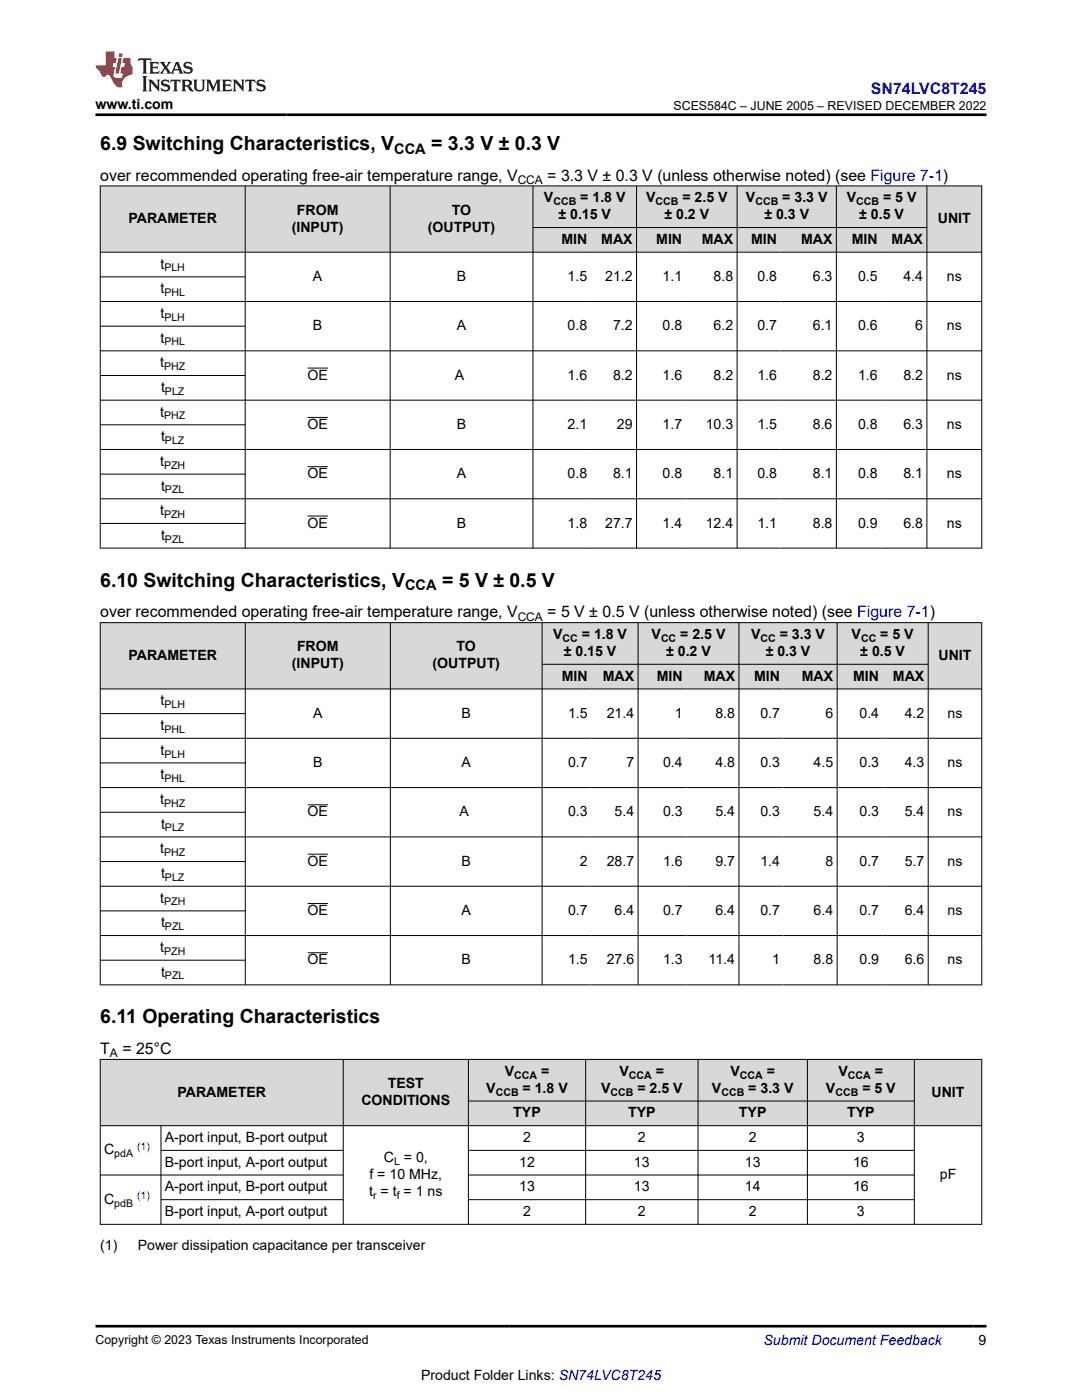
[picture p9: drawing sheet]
<svg xmlns="http://www.w3.org/2000/svg" width="216mm" height="279mm" viewBox="0 0 216 279" stroke-linecap="round" stroke-linejoin="round" font-family="sans-serif">
<g fill="#d8d8d8">
<path d="M20 37.1h175.9v8.3h-175.9z" fill-rule="evenodd"/>
<path d="M20.1 37.2h28.8v13.1h-28.8z" fill-rule="evenodd"/>
<path d="M49 37.2h28.8v13.1h-28.8z" fill-rule="evenodd"/>
<path d="M77.9 37.2h28.4v13.1h-28.4z" fill-rule="evenodd"/>
<path d="M106.4 37.2h20.6v8.1h-20.6z" fill-rule="evenodd"/>
<path d="M127.1 37.2h19.9v8.1h-19.9z" fill-rule="evenodd"/>
<path d="M147.1 37.2h19.7v8.1h-19.7z" fill-rule="evenodd"/>
<path d="M166.9 37.2h18v8.1h-18z" fill-rule="evenodd"/>
<path d="M185 37.2h10.8v13.1h-10.8z" fill-rule="evenodd"/>
<path d="M106.4 45.5h11.5v4.8h-11.5z" fill-rule="evenodd"/>
<path d="M117.9 45.5h9.1v4.8h-9.1z" fill-rule="evenodd"/>
<path d="M127.1 45.5h9.7v4.8h-9.7z" fill-rule="evenodd"/>
<path d="M136.8 45.5h10.2v4.8h-10.2z" fill-rule="evenodd"/>
<path d="M147.1 45.5h8.7v4.8h-8.7z" fill-rule="evenodd"/>
<path d="M155.8 45.5h11v4.8h-11z" fill-rule="evenodd"/>
<path d="M166.9 45.5h8.9v4.8h-8.9z" fill-rule="evenodd"/>
<path d="M175.8 45.5h9.1v4.8h-9.1z" fill-rule="evenodd"/>
</g>
<g fill="none" stroke="#000" stroke-width=".2">
<path d="M19.9 37.1h176.1M20 37v72.4M48.9 37v72.4M77.9 37v72.4M106.3 37v72.4M127 37v72.4M147.1 37v72.4M166.9 37v72.4M185 37v72.4M195.9 37v72.4M19.9 50.3h176.1M19.9 55.3h29.1"/>
<path d="M106.3 45.4h78.7M19.9 65.1h29.1M19.9 74.9h29.1M19.9 79.9h176.1M61.3 73.5h4.1M196 60.2h-176.1M196 70h-176.1M19.9 84.8h29.1M19.9 94.6h29.1M61.3 83.3h4.1M61.3 93.1h4.1M196 89.7h-176.1"/>
<path d="M196 99.5h-176.1M19.9 104.5h29.1M19.9 109.4h176.1M61.3 103h4.1"/>
</g>
<g fill="#d8d8d8">
<path d="M20 124.3h175.9v8.3h-175.9z" fill-rule="evenodd"/>
<path d="M20.1 124.3h28.8v13.1h-28.8z" fill-rule="evenodd"/>
<path d="M49 124.3h28.8v13.1h-28.8z" fill-rule="evenodd"/>
<path d="M78 124.3h30.1v13.1h-30.1z" fill-rule="evenodd"/>
<path d="M108.2 124.3h19.1v8.2h-19.1z" fill-rule="evenodd"/>
<path d="M127.4 124.3h20v8.2h-20z" fill-rule="evenodd"/>
<path d="M147.5 124.3h19.5v8.2h-19.5z" fill-rule="evenodd"/>
<path d="M167.1 124.3h18.1v8.2h-18.1z" fill-rule="evenodd"/>
<path d="M185.3 124.3h10.5v13.1h-10.5z" fill-rule="evenodd"/>
<path d="M108.2 132.6h9.8v4.8h-9.8z" fill-rule="evenodd"/>
<path d="M118 132.6h9.3v4.8h-9.3z" fill-rule="evenodd"/>
<path d="M127.4 132.6h9.5v4.8h-9.5z" fill-rule="evenodd"/>
<path d="M136.9 132.6h10.5v4.8h-10.5z" fill-rule="evenodd"/>
<path d="M147.5 132.6h8.9v4.8h-8.9z" fill-rule="evenodd"/>
<path d="M156.4 132.6h10.6v4.8h-10.6z" fill-rule="evenodd"/>
<path d="M167.1 132.6h9v4.8h-9z" fill-rule="evenodd"/>
<path d="M176.1 132.6h9.1v4.8h-9.1z" fill-rule="evenodd"/>
</g>
<g fill="none" stroke="#000" stroke-width=".2">
<path d="M19.9 124.3h176.1M19.9 137.5h176.1M20 124.2v72.4M48.9 124.2v72.4M77.9 124.2v72.4M108.2 124.2v72.4M108.2 132.6h77.1M127.3 124.2v72.4M147.4 124.2v72.4M167 124.2v72.4M185.2 124.2v72.4M195.9 124.2v72.4"/>
<path d="M19.9 142.4h29.1M19.9 147.3h176.1M19.9 152.3h29.1M196 157.2h-176.1M19.9 162.1h29.1M19.9 171.9h29.1M61.4 160.6h4.1M61.4 170.5h4.1M196 167h-176.1M196 176.9h-176.1M19.9 181.8h29.1M19.9 186.7h176.1"/>
<path d="M19.9 191.6h29.1M19.9 196.6h176.1M61.4 180.3h4.1M61.4 190.1h4.1"/>
</g>
<g fill="#d8d8d8">
<path d="M20 211.4h175.9v8.3h-175.9z" fill-rule="evenodd"/>
<path d="M20.1 211.5h48.3v13.1h-48.3z" fill-rule="evenodd"/>
<path d="M68.6 211.5h24.8v13.1h-24.8z" fill-rule="evenodd"/>
<path d="M93.5 211.5h23.3v8.2h-23.3z" fill-rule="evenodd"/>
<path d="M116.9 211.5h22.3v8.2h-22.3z" fill-rule="evenodd"/>
<path d="M139.3 211.5h21.7v8.2h-21.7z" fill-rule="evenodd"/>
<path d="M161.2 211.5h21.2v8.2h-21.2z" fill-rule="evenodd"/>
<path d="M182.5 211.5h13.3v13.1h-13.3z" fill-rule="evenodd"/>
<path d="M93.5 219.8h23.3v4.8h-23.3z" fill-rule="evenodd"/>
<path d="M116.9 219.8h22.3v4.8h-22.3z" fill-rule="evenodd"/>
<path d="M139.3 219.8h21.7v4.8h-21.7z" fill-rule="evenodd"/>
<path d="M161.2 219.8h21.2v4.8h-21.2z" fill-rule="evenodd"/>
</g>
<g fill="none" stroke="#000" stroke-width=".2">
<path d="M19.9 211.4h176.1M20 211.4v33M68.5 211.4v33M93.5 211.4v33M93.5 219.7h89M116.9 211.4v33M139.3 211.4v33M161.1 211.4v33M182.4 211.4v33M195.9 211.4v33M19.9 224.7h176.1M32.1 224.7v19.7"/>
<path d="M32.1 229.6h36.5M32.1 239.4h36.5M68.6 234.5h-48.7M93.5 234.5h89M93.5 229.6h89M93.5 239.4h89M19.9 244.3h176.1"/>
</g>
<path d="M27.7 11.6l-.2 .6 .5-.2h.6v.1v2.2l-.2 .4h1l-.2-.4v-2.2v-.1h.5l.5 .2-.1-.6zM29.8 12.4l.2 .3v1.6l-.2 .4h1.9l.1-.6a1.08 1.08 0 0 1-1.3 .2v-.7h.6l.4 .2v-.7l-.4 .2h-.6v-.5l.2-.2a1 1 0 0 1 1 .3l-.1-.5zM31.8 12.4l1 1.1-1 1.2h.9l-.2-.2 .4-.8 .5 .8-.2 .2h1.6l-.2-.2 .1-.5h1l.1 .5-.1 .2h.9l-.2-.4-.8-1.9h-.5l-1 2.1-.8-1.1 .9-1h-.8l.2 .2-.5 .6-.3-.6 .1-.2zM35.2 12.8l.4 1h-.8zM36.8 12.5a.65 .65 0 0 0-.2 .7 .65 .65 0 0 0 .6 .5l.7 .1 .1 .3a.79 .79 0 0 1-.7 .4 .79 .79 0 0 1-.7-.5l.1 .7 .2-.1a.93 .93 0 0 0 1.1 0 .93 .93 0 0 0 .4-.9 1.46 1.46 0 0 0-1.2-.6l-.1-.3a1.09 1.09 0 0 1 1.2 .2l-.2-.6-.1 .1-.6-.2zM28.4 15.2l.2 .4v2.2l-.2 .4h1l-.2-.4v-2.2l.2-.4zM29.6 15.9l.2 .4v1.5l-.2 .4h.8l-.3-.4v-1.3l1.7 1.8v-2l.2-.4h-.8l.2 .2 .1 1.1-1.2-1.3zM32.3 16a.65 .65 0 0 0-.2 .8 .65 .65 0 0 0 .7 .4l.6 .2 .1 .2a.79 .79 0 0 1-.7 .4 .79 .79 0 0 1-.7-.5l.1 .7 .2-.1a.93 .93 0 0 0 1.1 .1 .93 .93 0 0 0 .4-1 1.46 1.46 0 0 0-1.2-.5l-.1-.4a1.09 1.09 0 0 1 1.2 .2l-.2-.6-.1 .1-.6-.1zM34.1 15.9l-.1 .6a.63 .63 0 0 1 .7-.3l.1 1.6-.3 .4h1l-.2-.4v-1.6a.66 .66 0 0 1 .8 .3l-.1-.6zM36.2 15.9l.2 .4v1.5l-.2 .4h.9l-.2-.2v-.7h.5l.1 .2a.79 .79 0 0 0 1.2 .6l-1-.9a.61 .61 0 0 0 .6-.6 .61 .61 0 0 0-.5-.7zM36.9 16.2h.2a.47 .47 0 0 1 .5 .1 .47 .47 0 0 1 .1 .5l-.2 .1-.6 .1zM38.5 15.9l.2 .2a2.27 2.27 0 0 0 .4 2 1.04 1.04 0 0 0 1.7-.7v-1.3l.2-.2h-.8l.2 .4v1.1a.6 .6 0 0 1-.6 .6 .6 .6 0 0 1-.6-.6v-1.1l.3-.4zM41.1 15.9l.2 .4v1.5l-.2 .4h.7l-.2-.4v-1.4l.9 1.9 .8-1.9v1.4l-.2 .4h1l-.3-.4v-1.5l.3-.4h-.8l-.7 1.5-.7-1.5zM44.3 15.9l.2 .4v1.5l-.2 .4h1.9l.1-.6a1.09 1.09 0 0 1-1.3 .2v-.7h.6l.4 .2v-.6l-.4 .2h-.6v-.6l.2-.1a1.01 1.01 0 0 1 1 .3l-.1-.6zM46.4 15.9l.3 .4v1.5l-.3 .4h.8l-.2-.4v-1.3l1.6 1.8v-2l.2-.4h-.7l.2 .2v1.1l-1.2-1.3zM49 15.9l-.1 .6a.63 .63 0 0 1 .8-.3v1.6l-.3 .4h1l-.2-.4v-1.6a.66 .66 0 0 1 .8 .3l-.1-.6zM51.4 16a.65 .65 0 0 0-.2 .8 .65 .65 0 0 0 .6 .4l.6 .2 .2 .2a.79 .79 0 0 1-.8 .4 .79 .79 0 0 1-.6-.5l.1 .7 .2-.1a.93 .93 0 0 0 1 .1 .93 .93 0 0 0 .5-1 1.46 1.46 0 0 0-1.3-.5l-.1-.4a1.09 1.09 0 0 1 1.3 .2l-.2-.6-.2 .1-.5-.1z" fill="#231f20"/>
<path d="M21.1 10.3v2.7h-2.1l.1 .4 .9 1a.95 .95 0 0 0 .9 .9 .59 .59 0 0 1 .6-.4 .59 .59 0 0 1 .5 .3l.4 .8a1.59 1.59 0 0 0 2.1 1.4 1.61 1.61 0 0 1 1-2.3l1-.3-.1-1.5a1.59 1.59 0 0 1-.4-1.7h-1.4l-.2 .9h.5l-.1 .9h-.5l-.2 .9v.3l.4 .1-.2 .9h-.6a.73 .73 0 0 1-1.1-.7l.3-1.5h-.5l.2-.9h.5l.2-.9h-.5v-1.3zM23.6 11.6l-.6 3.1h.7l.6-3.1zM23.8 10.7l-.1 .6h.7l.1-.6z" fill="#ed1c24"/>
<path d="M19 22.9h177.8M19 264.7h177.8" fill="none" stroke="#000" stroke-width=".53"/>
<g font-size="3.9">
<text x="20" y="29.9">6.9 Switching Characteristics, V</text>
<text x="86" y="29.9">= 3.3 V ± 0.3 V</text>
<text x="20" y="117.1">6.10 Switching Characteristics, V</text>
<text x="88.2" y="117.1">= 5 V ± 0.5 V</text>
<text x="20" y="204.2">6.11 Operating Characteristics</text>
</g>
<text font-size="3.2" fill="#00f" x="173.8" y="18.7">SN74LVC8T245</text>
<g font-size="3.2">
<text x="20" y="36.1">over recommended operating free-air temperature range, V</text>
<text x="109.2" y="36.1">= 3.3 V ± 0.3 V (unless otherwise noted) (see Figure 7-1)</text>
<text x="20" y="123.2">over recommended operating free-air temperature range, V</text>
<text x="109.2" y="123.2">= 5 V ± 0.5 V (unless otherwise noted) (see Figure 7-1)</text>
<text x="20" y="210.4">T</text>
<text x="24.4" y="210.4">= 25°C</text>
</g>
<g font-size="2.9">
<text x="78.7" y="30.7">CCA</text>
<text x="80.8" y="117.8">CCA</text>
</g>
<g font-size="2.8">
<text x="19" y="21.8">www.ti.com</text>
<text x="108.5" y="40.4">V</text>
<text x="115.8" y="40.4">= 1.8 V</text>
<text x="128.9" y="40.4">V</text>
<text x="136.2" y="40.4">= 2.5 V</text>
<text x="148.8" y="40.4">V</text>
<text x="156.1" y="40.4">= 3.3 V</text>
<text x="169" y="40.4">V</text>
<text x="176.2" y="40.4">= 5 V</text>
<text x="25.6" y="44.5">PARAMETER</text>
<text x="58.2" y="46.2">(INPUT)</text>
<text x="59.2" y="42.8">FROM</text>
<text x="85.4" y="46.2">(OUTPUT)</text>
<text x="90.2" y="42.8">TO</text>
<text x="111.4" y="43.8">± 0.15 V</text>
<text x="132.6" y="43.8">± 0.2 V</text>
<text x="152.5" y="43.8">± 0.3 V</text>
<text x="171.5" y="43.8">± 0.5 V</text>
<text x="187.1" y="44.5">UNIT</text>
<text x="32" y="53.6">t</text>
<text x="112" y="48.7">MIN</text>
<text x="120" y="48.7">MAX</text>
<text x="131" y="48.7">MIN</text>
<text x="140" y="48.7">MAX</text>
<text x="149.9" y="48.7">MIN</text>
<text x="159.8" y="48.7">MAX</text>
<text x="170" y="48.7">MIN</text>
<text x="177.9" y="48.7">MAX</text>
<text x="32" y="58.5">t</text>
<text x="62.4" y="56.1">A</text>
<text x="91.2" y="56.1">B</text>
<text x="113.3" y="56.1">1.5</text>
<text x="120.8" y="56.1">21.2</text>
<text x="132.2" y="56.1">1.1</text>
<text x="142.4" y="56.1">8.8</text>
<text x="151.1" y="56.1">0.8</text>
<text x="162.2" y="56.1">6.3</text>
<text x="171.2" y="56.1">0.5</text>
<text x="180.3" y="56.1">4.4</text>
<text x="188.9" y="56.1">ns</text>
<text x="32" y="63.4">t</text>
<text x="62.4" y="65.9">B</text>
<text x="91.2" y="65.9">A</text>
<text x="113.3" y="65.9">0.8</text>
<text x="122.3" y="65.9">7.2</text>
<text x="132.2" y="65.9">0.8</text>
<text x="142.4" y="65.9">6.2</text>
<text x="151.1" y="65.9">0.7</text>
<text x="162.2" y="65.9">6.1</text>
<text x="171.2" y="65.9">0.6</text>
<text x="182.6" y="65.9">6</text>
<text x="188.9" y="65.9">ns</text>
<text x="32" y="68.4">t</text>
<text x="32" y="73.3">t</text>
<text x="61.3" y="75.8">OE</text>
<text x="90.8" y="75.8">A</text>
<text x="113.3" y="75.8">1.6</text>
<text x="122.3" y="75.8">8.2</text>
<text x="132.2" y="75.8">1.6</text>
<text x="142.4" y="75.8">8.2</text>
<text x="151.1" y="75.8">1.6</text>
<text x="162.2" y="75.8">8.2</text>
<text x="171.2" y="75.8">1.6</text>
<text x="180.3" y="75.8">8.2</text>
<text x="188.9" y="75.8">ns</text>
<text x="32" y="83.1">t</text>
<text x="32.1" y="78.2">t</text>
<text x="32.1" y="88.1">t</text>
<text x="61.3" y="85.6">OE</text>
<text x="91.2" y="85.6">B</text>
<text x="113.3" y="85.6">2.1</text>
<text x="123.1" y="85.6">29</text>
<text x="132.2" y="85.6">1.7</text>
<text x="140.8" y="85.6">10.3</text>
<text x="151.1" y="85.6">1.5</text>
<text x="162.2" y="85.6">8.6</text>
<text x="171.2" y="85.6">0.8</text>
<text x="180.3" y="85.6">6.3</text>
<text x="188.9" y="85.6">ns</text>
<text x="32" y="93">t</text>
<text x="61.3" y="95.4">OE</text>
<text x="91.2" y="95.4">A</text>
<text x="113.3" y="95.4">0.8</text>
<text x="122.3" y="95.4">8.1</text>
<text x="132.2" y="95.4">0.8</text>
<text x="142.4" y="95.4">8.1</text>
<text x="151.1" y="95.4">0.8</text>
<text x="162.2" y="95.4">8.1</text>
<text x="171.2" y="95.4">0.8</text>
<text x="180.3" y="95.4">8.1</text>
<text x="188.9" y="95.4">ns</text>
<text x="32.1" y="97.9">t</text>
<text x="32" y="102.8">t</text>
<text x="32.1" y="107.7">t</text>
<text x="61.3" y="105.3">OE</text>
<text x="91.2" y="105.3">B</text>
<text x="113.3" y="105.3">1.8</text>
<text x="120.8" y="105.3">27.7</text>
<text x="132.2" y="105.3">1.4</text>
<text x="140.8" y="105.3">12.4</text>
<text x="151.1" y="105.3">1.1</text>
<text x="162.2" y="105.3">8.8</text>
<text x="171.2" y="105.3">0.9</text>
<text x="180.3" y="105.3">6.8</text>
<text x="188.9" y="105.3">ns</text>
<text x="25.6" y="131.7">PARAMETER</text>
<text x="59.3" y="130">FROM</text>
<text x="91.1" y="130">TO</text>
<text x="110.4" y="127.5">V</text>
<text x="112.5" y="130.9">± 0.15 V</text>
<text x="116.1" y="127.5">= 1.8 V</text>
<text x="130" y="127.5">V</text>
<text x="132.9" y="130.9">± 0.2 V</text>
<text x="135.7" y="127.5">= 2.5 V</text>
<text x="149.9" y="127.5">V</text>
<text x="152.8" y="130.9">± 0.3 V</text>
<text x="155.6" y="127.5">= 3.3 V</text>
<text x="169.9" y="127.5">V</text>
<text x="171.7" y="130.9">± 0.5 V</text>
<text x="175.7" y="127.5">= 5 V</text>
<text x="187.3" y="131.7">UNIT</text>
<text x="58.2" y="133.4">(INPUT)</text>
<text x="86.3" y="133.4">(OUTPUT)</text>
<text x="112.1" y="135.8">MIN</text>
<text x="120.3" y="135.8">MAX</text>
<text x="131.1" y="135.8">MIN</text>
<text x="140.4" y="135.8">MAX</text>
<text x="150.5" y="135.8">MIN</text>
<text x="160" y="135.8">MAX</text>
<text x="170.2" y="135.8">MIN</text>
<text x="178.2" y="135.8">MAX</text>
<text x="32" y="140.8">t</text>
<text x="62.5" y="143.2">A</text>
<text x="92.1" y="143.2">B</text>
<text x="113.3" y="143.2">1.5</text>
<text x="121.1" y="143.2">21.4</text>
<text x="134.7" y="143.2">1</text>
<text x="142.8" y="143.2">8.8</text>
<text x="151.7" y="143.2">0.7</text>
<text x="164.7" y="143.2">6</text>
<text x="171.5" y="143.2">0.4</text>
<text x="180.5" y="143.2">4.2</text>
<text x="189.1" y="143.2">ns</text>
<text x="32" y="145.7">t</text>
<text x="32" y="150.6">t</text>
<text x="32" y="155.5">t</text>
<text x="62.5" y="153.1">B</text>
<text x="92.1" y="153.1">A</text>
<text x="113.3" y="153.1">0.7</text>
<text x="125" y="153.1">7</text>
<text x="132.3" y="153.1">0.4</text>
<text x="142.8" y="153.1">4.8</text>
<text x="151.7" y="153.1">0.3</text>
<text x="162.4" y="153.1">4.5</text>
<text x="171.5" y="153.1">0.3</text>
<text x="180.5" y="153.1">4.3</text>
<text x="189.1" y="153.1">ns</text>
<text x="32" y="160.5">t</text>
<text x="32.1" y="165.4">t</text>
<text x="61.4" y="162.9">OE</text>
<text x="91.7" y="162.9">A</text>
<text x="113.3" y="162.9">0.3</text>
<text x="122.6" y="162.9">5.4</text>
<text x="132.3" y="162.9">0.3</text>
<text x="142.8" y="162.9">5.4</text>
<text x="151.7" y="162.9">0.3</text>
<text x="162.4" y="162.9">5.4</text>
<text x="171.5" y="162.9">0.3</text>
<text x="180.5" y="162.9">5.4</text>
<text x="189.1" y="162.9">ns</text>
<text x="32" y="170.3">t</text>
<text x="61.4" y="172.8">OE</text>
<text x="92.1" y="172.8">B</text>
<text x="115.7" y="172.8">2</text>
<text x="121.1" y="172.8">28.7</text>
<text x="132.3" y="172.8">1.6</text>
<text x="142.8" y="172.8">9.7</text>
<text x="151.7" y="172.8">1.4</text>
<text x="164.7" y="172.8">8</text>
<text x="171.5" y="172.8">0.7</text>
<text x="180.5" y="172.8">5.7</text>
<text x="189.1" y="172.8">ns</text>
<text x="32.1" y="175.2">t</text>
<text x="32" y="180.1">t</text>
<text x="32.1" y="185.1">t</text>
<text x="61.4" y="182.6">OE</text>
<text x="92.1" y="182.6">A</text>
<text x="113.3" y="182.6">0.7</text>
<text x="122.6" y="182.6">6.4</text>
<text x="132.3" y="182.6">0.7</text>
<text x="142.8" y="182.6">6.4</text>
<text x="151.7" y="182.6">0.7</text>
<text x="162.4" y="182.6">6.4</text>
<text x="171.5" y="182.6">0.7</text>
<text x="180.5" y="182.6">6.4</text>
<text x="189.1" y="182.6">ns</text>
<text x="32" y="190">t</text>
<text x="32.1" y="194.9">t</text>
<text x="61.4" y="192.4">OE</text>
<text x="92.1" y="192.4">B</text>
<text x="113.3" y="192.4">1.5</text>
<text x="121.1" y="192.4">27.6</text>
<text x="132.3" y="192.4">1.3</text>
<text x="141.4" y="192.4">11.4</text>
<text x="154.1" y="192.4">1</text>
<text x="162.4" y="192.4">8.8</text>
<text x="171.5" y="192.4">0.9</text>
<text x="180.5" y="192.4">6.6</text>
<text x="189.1" y="192.4">ns</text>
<text x="100.7" y="214.7">V</text>
<text x="108" y="214.7">=</text>
<text x="123.6" y="214.7">V</text>
<text x="130.9" y="214.7">=</text>
<text x="145.7" y="214.7">V</text>
<text x="153" y="214.7">=</text>
<text x="167.3" y="214.7">V</text>
<text x="174.6" y="214.7">=</text>
<text x="35.4" y="218.9">PARAMETER</text>
<text x="72.1" y="220.5">CONDITIONS</text>
<text x="77.4" y="217.2">TEST</text>
<text x="97" y="218.1">V</text>
<text x="104.3" y="218.1">= 1.8 V</text>
<text x="119.9" y="218.1">V</text>
<text x="127.2" y="218.1">= 2.5 V</text>
<text x="142.1" y="218.1">V</text>
<text x="149.3" y="218.1">= 3.3 V</text>
<text x="164.8" y="218.1">V</text>
<text x="172.1" y="218.1">= 5 V</text>
<text x="185.9" y="218.9">UNIT</text>
<text x="32.9" y="227.9">A-port input, B-port output</text>
<text x="102.4" y="223">TYP</text>
<text x="104.4" y="227.9">2</text>
<text x="125.3" y="223">TYP</text>
<text x="127.3" y="227.9">2</text>
<text x="147.5" y="223">TYP</text>
<text x="149.4" y="227.9">2</text>
<text x="169" y="223">TYP</text>
<text x="171" y="227.9">3</text>
<text x="20.8" y="230.4">C</text>
<text x="32.9" y="232.9">B-port input, A-port output</text>
<text x="76.6" y="231.9">C = 0,</text>
<text x="103.6" y="232.9">12</text>
<text x="126.5" y="232.9">13</text>
<text x="148.6" y="232.9">13</text>
<text x="170.2" y="232.9">16</text>
<text x="32.9" y="237.8">A-port input, B-port output</text>
<text x="73.7" y="238.7">t = t = 1 ns</text>
<text x="73.7" y="235.3">f = 10 MHz,</text>
<text x="103.6" y="237.8">13</text>
<text x="126.5" y="237.8">13</text>
<text x="148.6" y="237.8">14</text>
<text x="170.2" y="237.8">16</text>
<text x="187.5" y="235.3">pF</text>
<text x="20.8" y="240.2">C</text>
<text x="32.9" y="242.7">B-port input, A-port output</text>
<text x="104.4" y="242.7">2</text>
<text x="127.3" y="242.7">2</text>
<text x="149.4" y="242.7">2</text>
<text x="171" y="242.7">3</text>
<text x="20" y="249.5">(1)</text>
<text x="27.5" y="249.5">Power dissipation capacitance per transceiver</text>
<text x="195.3" y="268.5">9</text>
<text x="84" y="275.3">Product Folder Links: SN74LVC8T245</text>
</g>
<text font-size="2.8" fill="#00f" x="152.4" y="268.5">Submit Document Feedback</text>
<g font-size="2.5">
<text x="134.4" y="21.9">SCES584C – JUNE 2005 – REVISED DECEMBER 2022</text>
<text x="19" y="268.2">Copyright © 2023 Texas Instruments Incorporated</text>
</g>
<g font-size="2.4">
<text x="103.3" y="36.7">CCA</text>
<text x="103.3" y="123.8">CCA</text>
<text x="21.9" y="211">A</text>
</g>
<g font-size="2.1">
<text x="110.4" y="40.9">CCB</text>
<text x="130.8" y="40.9">CCB</text>
<text x="150.7" y="40.9">CCB</text>
<text x="170.8" y="40.9">CCB</text>
<text x="32.8" y="54.2">PLH</text>
<text x="32.8" y="59.1">PHL</text>
<text x="32.8" y="64">PLH</text>
<text x="32.8" y="68.9">PHL</text>
<text x="32.7" y="73.9">PHZ</text>
<text x="32.7" y="83.7">PHZ</text>
<text x="32.9" y="78.8">PLZ</text>
<text x="32.9" y="88.6">PLZ</text>
<text x="32.7" y="93.5">PZH</text>
<text x="32.9" y="98.5">PZL</text>
<text x="32.7" y="103.4">PZH</text>
<text x="32.9" y="108.3">PZL</text>
<text x="112.3" y="128.1">CC</text>
<text x="131.9" y="128.1">CC</text>
<text x="151.8" y="128.1">CC</text>
<text x="171.8" y="128.1">CC</text>
<text x="32.8" y="141.3">PLH</text>
<text x="32.8" y="146.3">PHL</text>
<text x="32.8" y="151.2">PLH</text>
<text x="32.7" y="161">PHZ</text>
<text x="32.8" y="156.1">PHL</text>
<text x="32.9" y="165.9">PLZ</text>
<text x="32.7" y="170.9">PHZ</text>
<text x="32.9" y="175.8">PLZ</text>
<text x="32.7" y="180.7">PZH</text>
<text x="32.9" y="185.6">PZL</text>
<text x="32.7" y="190.5">PZH</text>
<text x="32.9" y="195.5">PZL</text>
<text x="102.6" y="215.3">CCA</text>
<text x="125.5" y="215.3">CCA</text>
<text x="147.6" y="215.3">CCA</text>
<text x="169.2" y="215.3">CCA</text>
<text x="98.9" y="218.7">CCB</text>
<text x="121.8" y="218.7">CCB</text>
<text x="143.9" y="218.7">CCB</text>
<text x="166.7" y="218.7">CCB</text>
<text x="22.8" y="231">pdA</text>
<text x="78.6" y="232.5">L</text>
<text x="74.4" y="239.3">r</text>
<text x="79.2" y="239.3">f</text>
<text x="22.8" y="240.8">pdB</text>
</g>
<g font-size="2.1" fill="#00f">
<text x="27.4" y="229.5">(1)</text>
<text x="27.4" y="239.3">(1)</text>
</g>
</svg>
